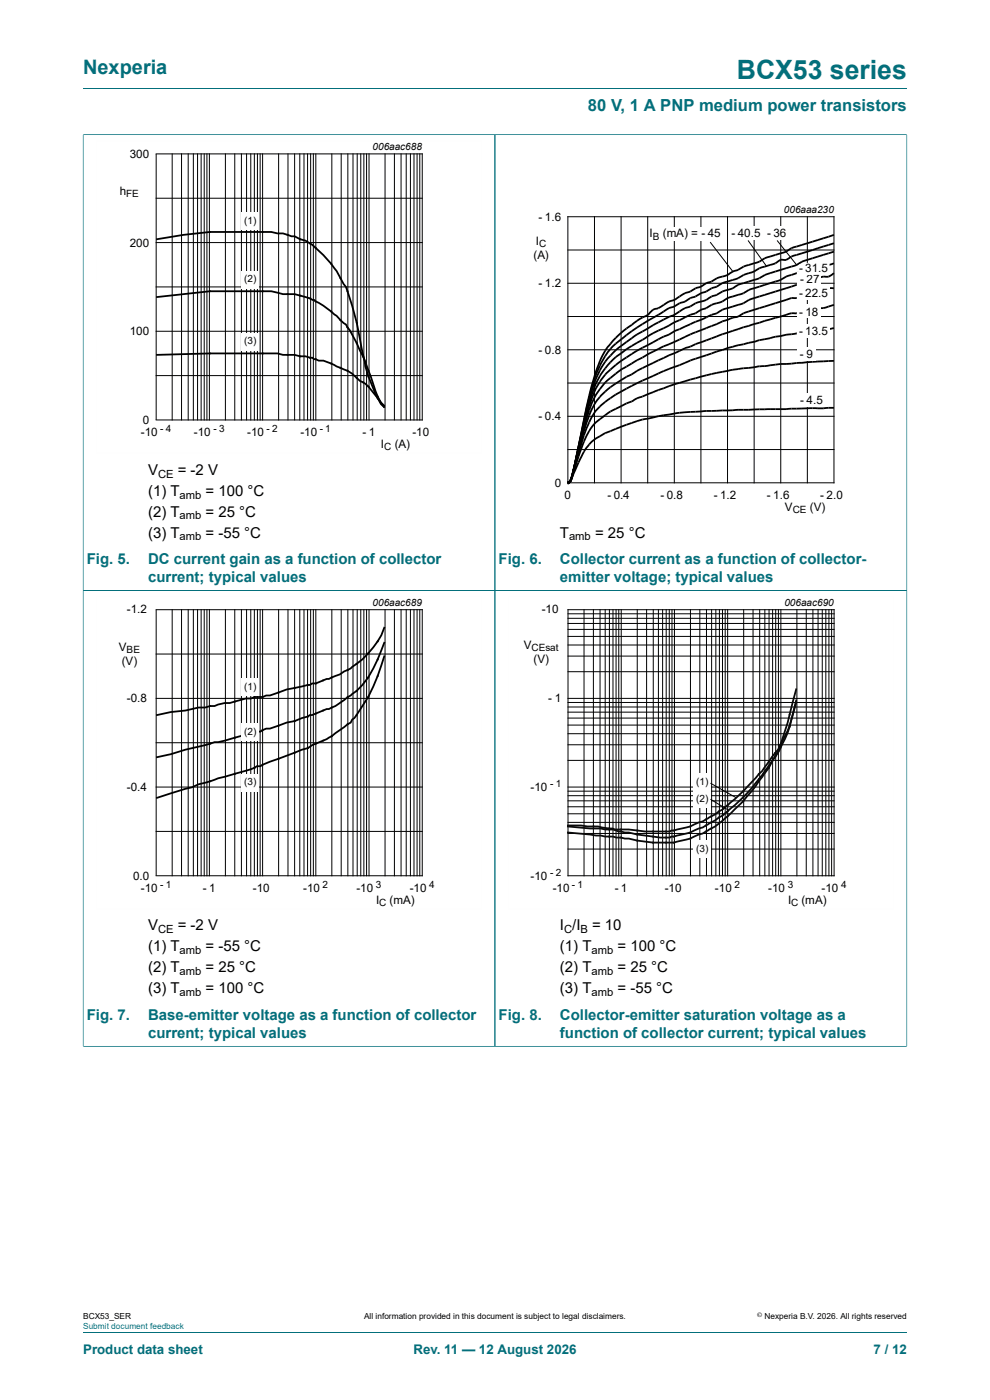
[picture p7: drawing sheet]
<svg xmlns="http://www.w3.org/2000/svg" width="210mm" height="297mm" viewBox="0 0 210 297" stroke-linecap="round" stroke-linejoin="round" font-family="sans-serif">
<path d="M17.6 18.8h174.8M17.6 28.5v96.8h87.4v-96.7h-87.4" fill="none" stroke="#036f7b" stroke-width=".21"/>
<path d="M102.3 29.8h-81.9v66.3h81.9" fill="none" stroke="#fefefe" stroke-width=".21"/>
<g fill="none" stroke="#000" stroke-width=".21">
<path d="M33.1 32.6h56.5v56.5h-56.5zM36.5 32.6v56.5M38.5 32.6v56.5M39.9 32.6v56.5M41 32.6v56.5M41.9 32.6v56.5M42.7 32.6v56.5M43.3 32.6v56.5M43.9 32.6v56.5M44.4 32.6v56.5M47.8 32.6v56.5M49.8 32.6v56.5"/>
<path d="M51.2 32.6v56.5M52.3 32.6v56.5M53.2 32.6v56.5M54 32.6v56.5M54.6 32.6v56.5M55.2 32.6v56.5M55.7 32.6v56.5M59.1 32.6v56.5M61.1 32.6v56.5M62.5 32.6v56.5M63.6 32.6v56.5M64.5 32.6v56.5"/>
<path d="M65.2 32.6v56.5M65.9 32.6v56.5M66.5 32.6v56.5M67 32.6v56.5M70.4 32.6v56.5M72.4 32.6v56.5M73.8 32.6v56.5M74.9 32.6v56.5M75.8 32.6v56.5M76.5 32.6v56.5M77.2 32.6v56.5M77.8 32.6v56.5"/>
<path d="M78.3 32.6v56.5M81.7 32.6v56.5M83.7 32.6v56.5M85.1 32.6v56.5M86.2 32.6v56.5M87.1 32.6v56.5M87.8 32.6v56.5M88.5 32.6v56.5M89 32.6v56.5M33.1 42.1h56.5M33.1 51.5h56.5M33.1 60.9h56.5"/>
<path d="M33.1 70.3h56.5M33.1 79.7h56.5"/>
</g>
<path d="M33.3 50.7a63.5 63.5 0 0 1 17.2-1.5h7.1l1.3 .3h1.1l1.8 .6h.7l1.2 .6a7.6 7.6 0 0 1 3.9 2.5 22.2 22.2 0 0 1 5.3 7.1l.5 .6a79.5 79.5 0 0 1 3.6 14.4l.3 1.2a25.7 25.7 0 0 0 2.3 7.1l.5 .9M33.3 75.3l11.2-.3h14.4l1.1 .3h2.5l1.2 .3h1.1l1.5 .3 .3 .3 1 .3h1l3.6 1.5a8.7 8.7 0 0 1 4.1 2.8 7.7 7.7 0 0 1 3.3 3.1l.5 .6M33.3 63l11.2-1.2h10.1a11.4 11.4 0 0 1 5.4 .6h1a12.4 12.4 0 0 1 5.3 1.2h.3a27.7 27.7 0 0 1 6.3 4.9l.5 .3a52.1 52.1 0 0 1 6.2 14.1 7 7 0 0 0 1.9 3.1M80.1 84.5l1.4 1.8-.7-.6z" fill="none" stroke="#000" stroke-width=".38"/>
<g fill="#fefefe">
<path d="M51.2 45.2h3.8v3.6h-3.8z"/>
<path d="M51.2 57.6h3.8v3.6h-3.8z"/>
<path d="M51.2 70.7h3.8v3.6h-3.8z"/>
</g>
<path d="M192.4 28.5v96.8h-87.4v-96.7h87.4" fill="none" stroke="#036f7b" stroke-width=".21"/>
<path d="M107.8 43.2h81.8v66.3h-81.8z" fill="none" stroke="#fff" stroke-width=".21"/>
<g fill="none" stroke="#000" stroke-width=".21">
<path d="M120.5 46h56.4v56.4h-56.4zM120.5 53h56.4M126.1 46v56.4M131.7 46v56.4M137.4 46v56.4M143 46v56.4M148.7 46v56.4M150.7 51.4l4.7 6.2M154.3 46v56.4M158.7 51.1l3.8 5.3M160 46v56.4M164.9 51.1l4.1 5.1"/>
<path d="M165.6 46v56.4M171.3 46v56.4M120.5 74.2h56.4M120.5 67.1h56.4M120.5 60.1h56.4M120.5 95.4h56.4M120.5 88.3h56.4M120.5 81.3h56.4"/>
</g>
<g fill="none" stroke="#000" stroke-width=".38">
<path d="M176.9 58a2.19 2.19 0 0 1-2.3 .7l-12.4 3.8a12 12 0 0 0-4.8 1.9l-.3 .1a14.3 14.3 0 0 0-4.5 1.6l-.5 .3-1.7 .6-7.1 3.1-1.1 .7a73.9 73.9 0 0 0-11.6 6.6 15 15 0 0 0-5.6 8.8l-1.1 4-2.4 10.2M176.9 55.9l-1.1 .3-1.8 .1-6.7 2.2-2 1-5.9 1.8-.8 .4a8.5 8.5 0 0 1-3.7 1.3l-.6 .2a7.4 7.4 0 0 1-3.4 1.5l-1.1 .7a6.2 6.2 0 0 0-2.5 1.2l-1.4 .4-3.4 1.7a95.9 95.9 0 0 0-11.6 6.8 17.4 17.4 0 0 0-5.9 10l-3.4 14.5M176.9 53.4l-6.2 1.9-2 1-5.9 1.8-1.1 .6a14.3 14.3 0 0 1-4.6 1.5l-.5 .2a7.4 7.4 0 0 1-3.4 1.5l-1.1 .6a5.9 5.9 0 0 0-2.6 1.2 7.9 7.9 0 0 0-3.3 1.4 10 10 0 0 0-3.4 1.8 54.3 54.3 0 0 0-12.2 7.4 17.8 17.8 0 0 0-5.3 9.5l-.9 3.3-2.8 12.9M176.9 51.6l-9 2.8a2.25 2.25 0 0 1-2.3 .7l-.6 .4a9.6 9.6 0 0 1-3.6 1.3l-.3 .1a8.6 8.6 0 0 1-3.4 1.4l-.3 .2a9.2 9.2 0 0 1-3.6 1.4l-.6 .2a4.9 4.9 0 0 1-2.3 1.1l-1.1 .7-1.1 .3-1.2 .7a5.9 5.9 0 0 0-2.5 1.2l-.8 .2a4.9 4.9 0 0 1-2.3 1.1 92.8 92.8 0 0 0-10.7 7 17.8 17.8 0 0 0-5.7 9.8l-1.1 4.5-2.8 13.4M176.9 49.8l-8.5 2.6-2.2 1.2a14.2 14.2 0 0 0-4.5 1.5 10.2 10.2 0 0 1-3.7 1.4l-1.4 .8a5.9 5.9 0 0 0-2.5 1.1 7.9 7.9 0 0 0-3.4 1.4l-.9 .3a4.5 4.5 0 0 1-2.3 1.1 4.9 4.9 0 0 1-2.2 1l-.6 .3a7.2 7.2 0 0 1-3.1 1.6 6.9 6.9 0 0 1-3.1 1.6l-.1 .1a5.3 5.3 0 0 1-2.7 1.9l-.8 .6a20 20 0 0 0-7.4 7.7 72.3 72.3 0 0 0-4.2 15.8l-1.7 8.3M176.9 76.6l-11.3 .6-4.2 .5a88.1 88.1 0 0 0-26.8 7.1l-.6 .4a22.5 22.5 0 0 0-7.9 4.7 18.1 18.1 0 0 0-3.4 6.9l-1.3 4.1M176.9 69.6l-10.2 1.4-6.5 1.4a108.1 108.1 0 0 0-21.7 7.4 35.8 35.8 0 0 0-11.8 7 24.6 24.6 0 0 0-4 9.3l-1.2 4.3M176.9 64.7l-2.3 .7a3.8 3.8 0 0 0-2.2 .3 6.6 6.6 0 0 0-3.4 .7 4.8 4.8 0 0 0-2.8 .6l-8.5 2.4-4.5 1.5-9 3.5a71.6 71.6 0 0 0-15.3 8.2 13 13 0 0 0-4.5 7.1l-2.8 10.3M176.9 61.2l-1.7 .1-6.2 1.9a3.5 3.5 0 0 0-2.3 .4l-9 2.8a4.7 4.7 0 0 1-2.5 1.1l-2.9 1.1a156.5 156.5 0 0 0-15.4 6.9l-.6 .4a27.1 27.1 0 0 0-8.2 5.6 16.6 16.6 0 0 0-3.7 7.3l-2.9 11.6M176.9 86.5l-21.5 .5a80.2 80.2 0 0 0-18.5 1.9 47.2 47.2 0 0 0-7.4 2.6 10.1 10.1 0 0 0-6.8 6.6l-1.4 3.3M120.6 102.4h-.1M120.6 102.3l-.1 .1"/>
<path d="M120.6 102.3h.1M120.6 102.3l.1 .1M120.7 102.3l-.1 .1M120.7 102.3h.1M120.7 102.3l-.1 .3-.1-.2M120.8 102.2l-.2 .2M120.8 102.2l-.1 .2-.1-.1M120.8 102.2l-.1 .2M120.8 102.2l-.1 .1M120.9 102.1l-.1 .1M120.9 102.1l-.1 .2M120.9 102.2h-.1"/>
<path d="M120.9 102.2l-.2 .2M120.9 102.2l-.1 .2M121 101.9l-.1 .2M121 101.8l-.2 .4M121 102l-.1 .1M121 102l-.1 .2M121 102.1l-.1 .1M121 101.8l-.1 .3M121.1 101.6l-.1 .3M121.1 101.6l-.1 .2M121.1 101.6l-.1 .4M121.1 101.8l-.2 .4"/>
<path d="M121.1 101.8l-.3 .4M121.3 101.4l-.2 .2M121.3 101.2l-.3 .6M121.3 101.3l-.2 .3M121.3 101.4l-.2 .4M121.3 101.5l-.3 .6M121.3 101.2l-.2 .4M121.4 100.9l-.3 .7M121.4 100.8l-.1 .5M121.4 100.9l-.4 1.1M121.4 100.9l-.1 .5M121.5 100.4l-.2 .8"/>
<path d="M121.5 100.4l-.1 .4M121.5 100.4l-.1 .5M121.5 100.5l-.1 .4M121.5 100.5l-.2 .9M121.6 100l-.1 .4M121.6 100l-.1 .5M121.6 100.1l-.3 1.4"/>
</g>
<g fill="#fff">
<path d="M140.8 48.2h12v2.9h-12z"/>
<path d="M157.9 48h3.1v2.9h-3.1z"/>
<path d="M163.7 48h3.1v2.9h-3.1z"/>
<path d="M169.1 83.4h5.8v2.9h-5.8z"/>
<path d="M169.1 73.6h3.9v3h-3.9z"/>
<path d="M169.1 68.7h6.9v2.9h-6.9z"/>
<path d="M169.1 64.6h5v2.9h-5z"/>
<path d="M169.1 60.6h6.9v3h-6.9z"/>
<path d="M169.1 57.7h5.1v2.9h-5.1z"/>
<path d="M169.6 56.1l6.4-1.2v3.2l-6.9 .4z"/>
</g>
<path d="M17.6 222h87.4v-96.7h-87.4v96.7" fill="none" stroke="#036f7b" stroke-width=".21"/>
<path d="M102.3 126.5h-81.9v66.3h81.9" fill="none" stroke="#fefefe" stroke-width=".21"/>
<g fill="none" stroke="#000" stroke-width=".21">
<path d="M33.1 129.3h56.5v56.5h-56.5zM33.1 138.7h56.5M36.5 129.3v56.5M38.5 129.3v56.5M39.9 129.3v56.5M41 129.3v56.5M41.9 129.3v56.5M42.7 129.3v56.5M43.3 129.3v56.5M43.9 129.3v56.5M44.4 129.3v56.5M47.8 129.3v56.5"/>
<path d="M49.8 129.3v56.5M51.2 129.3v56.5M52.3 129.3v56.5M53.2 129.3v56.5M54 129.3v56.5M54.6 129.3v56.5M55.2 129.3v56.5M55.7 129.3v56.5M59.1 129.3v56.5M61.1 129.3v56.5M62.5 129.3v56.5M63.6 129.3v56.5"/>
<path d="M64.5 129.3v56.5M65.2 129.3v56.5M65.9 129.3v56.5M66.5 129.3v56.5M67 129.3v56.5M70.4 129.3v56.5M72.4 129.3v56.5M73.8 129.3v56.5M74.9 129.3v56.5M75.8 129.3v56.5M76.5 129.3v56.5M77.2 129.3v56.5"/>
<path d="M77.8 129.3v56.5M78.3 129.3v56.5M81.7 129.3v56.5M83.7 129.3v56.5M85.1 129.3v56.5M86.2 129.3v56.5M87.1 129.3v56.5M87.8 129.3v56.5M88.5 129.3v56.5M89 129.3v56.5M33.1 148.2h56.5M33.1 157.6h56.5"/>
<path d="M33.1 167h56.5M33.1 176.4h56.5"/>
</g>
<path d="M81.5 133.2a16.9 16.9 0 0 1-8.5 9.2l-.9 .7-2.3 .9h-.5l-2.3 1h-.8l-.5 .3-1.7 .3a23.5 23.5 0 0 0-6.8 1.9h-.7l-.8 .4h-1.7l-.8 .3h-1l-3.4 .9h-1.1l-2.2 .7h-.9l-1.1 .3h-1.4l-2.8 .6-3.1 .4-2.9 .6M81.5 136.4a31.2 31.2 0 0 1-4.6 8.9l-1.7 1.6a31.4 31.4 0 0 1-5.4 3.5h-.5l-3.1 1.3h-.5l-.4 .3-2.8 1-1.7 .3-3.6 1.3h-.7l-1.3 .6h-.7l-1.3 .6h-1l-4.5 1.3-1.4 .3h-.8l-9.3 2.6-2.9 .6M81.5 139.2a38.2 38.2 0 0 1-6.3 13.1l-.5 .4-.3 .6-1.4 .9a21.5 21.5 0 0 1-6.8 3.9l-.9 .6-1.3 .3-6.8 2.6-2 .9h-.7a12.3 12.3 0 0 1-4.7 1.6l-7.7 2.3-1.4 .6-7.4 2.3" fill="none" stroke="#000" stroke-width=".38"/>
<g fill="#fefefe">
<path d="M51.2 144h3.8v3.6h-3.8z"/>
<path d="M51.2 153.6h3.8v3.6h-3.8z"/>
<path d="M51.2 164.2h3.8v3.6h-3.8z"/>
</g>
<path d="M192.4 222h-87.4v-96.7h87.4v96.7" fill="none" stroke="#036f7b" stroke-width=".21"/>
<path d="M189.6 126.5h-81.8v66.3h81.8" fill="none" stroke="#fefefe" stroke-width=".21"/>
<g fill="none" stroke="#000" stroke-width=".21">
<path d="M120.5 129.3h56.4v56.5h-56.4zM120.5 139.2h56.4M120.5 136.8h56.4M120.5 135h56.4M120.5 133.5h56.4M120.5 132.3h56.4M120.5 131.2h56.4M120.5 130.2h56.4M123.9 129.3v56.5M125.9 129.3v56.5M127.3 129.3v56.5M128.4 129.3v56.5"/>
<path d="M129.3 129.3v56.5M130 129.3v56.5M130.7 129.3v56.5M131.3 129.3v56.5M131.8 129.3v56.5M135.2 129.3v56.5M137.2 129.3v56.5M138.6 129.3v56.5M139.7 129.3v56.5M140.6 129.3v56.5M141.3 129.3v56.5M142 129.3v56.5"/>
<path d="M142.5 129.3v56.5M143.1 129.3v56.5M146.5 129.3v56.5M148.4 129.3v56.5M149.9 129.3v56.5M151 129.3v56.5M151.8 129.3v56.5M152.6 129.3v56.5M153.3 129.3v56.5M153.8 129.3v56.5M154.4 129.3v56.5M157.7 129.3v56.5"/>
<path d="M159.7 129.3v56.5M161.1 129.3v56.5M162.2 129.3v56.5M163.1 129.3v56.5M163.9 129.3v56.5M164.5 129.3v56.5M165.1 129.3v56.5M165.6 129.3v56.5M169 129.3v56.5M171 129.3v56.5M172.4 129.3v56.5M173.5 129.3v56.5"/>
<path d="M174.4 129.3v56.5M175.2 129.3v56.5M175.8 129.3v56.5M176.4 129.3v56.5M120.5 158h56.4M120.5 155.6h56.4M120.5 153.8h56.4M120.5 152.3h56.4M120.5 151.1h56.4M120.5 150h56.4M120.5 149h56.4M120.5 148.2h56.4"/>
<path d="M120.5 142.5h56.4M120.5 176.8h56.4M120.5 174.5h56.4M120.5 172.6h56.4M120.5 171.1h56.4M120.5 169.9h56.4M120.5 168.8h56.4M120.5 167.8h56.4M120.5 167h56.4M120.5 161.3h56.4M120.5 180.1h56.4"/>
</g>
<path d="M165.6 158a32.3 32.3 0 0 1-4.6 7.7 34.4 34.4 0 0 1-7.2 7.9l-.5 .4a9.6 9.6 0 0 1-2.9 2l-1.4 .8-.8 .2a18.5 18.5 0 0 1-6.1 1.8 34.5 34.5 0 0 1-8.7-.9l-12.9-1.3M165.6 158a7.4 7.4 0 0 1-1.8 2.6l-.7 1a53.1 53.1 0 0 1-8.8 9.2 27.3 27.3 0 0 1-5.3 3.5l-.8 .2a16.4 16.4 0 0 1-5.8 1.7l-.3 .2h-.4a64.2 64.2 0 0 1-9.2-.4h-2l-.6-.2a70.1 70.1 0 0 0-9.4-.7M168.9 146.2l-1.8 7.1-1.5 4.7M168.9 148.6l-.7 2.8a27.1 27.1 0 0 1-5.1 11.1 45.3 45.3 0 0 1-9.8 10.5l-.8 .4a22.5 22.5 0 0 1-7.9 3.6l-2.2 .5-.3 .2h-.8a69.4 69.4 0 0 1-9.6-1.3h-.5a3.9 3.9 0 0 0-2.8-.4l-1-.2h-2.2l-4.7-.5M168.9 149a27 27 0 0 1-3.3 9" fill="none" stroke="#09090a" stroke-width=".38"/>
<g fill="#fefefe">
<path d="M147.1 164.1h3.8v3.7h-3.8z"/>
<path d="M147.1 167.7h3.8v3.7h-3.8z"/>
<path d="M147.1 178.3h3.8v3.7h-3.8z"/>
</g>
<path d="M150.7 166.1l5.4 3.1M150.7 169.6l3.9 2.3" fill="none" stroke="#000" stroke-width=".21"/>
<path d="M17.6 28.6v193.3M17.7 28.6h174.6M105 28.6v193.3M192.4 28.6v193.3M17.7 125.3h174.6M17.7 222h174.6M17.6 282.6h174.8" fill="none" stroke="#036f7b" stroke-width=".21"/>
<text font-size="5.6" fill="#036f7b" x="156.3" y="16.8">BCX53 series</text>
<text font-size="4.2" fill="#036f7b" x="17.6" y="15.6">Nexperia</text>
<text font-size="3.5" fill="#036f7b" x="124.7" y="23.7">80 V, 1 A PNP medium power transistors</text>
<g font-size="3.2">
<text x="31.4" y="100.7">V</text>
<text x="37.7" y="100.7">= -2 V</text>
<text x="31.4" y="105.1">(1) T</text>
<text x="43.6" y="105.1">= 100 °C</text>
<text x="31.4" y="109.6">(2) T</text>
<text x="43.6" y="109.6">= 25 °C</text>
<text x="31.4" y="114">(3) T</text>
<text x="43.6" y="114">= -55 °C</text>
<text x="118.8" y="114">T</text>
<text x="126.2" y="114">= 25 °C</text>
<text x="31.4" y="197.4">V</text>
<text x="37.7" y="197.4">= -2 V</text>
<text x="118.8" y="197.4">I /I</text>
<text x="125.6" y="197.4">= 10</text>
<text x="31.4" y="201.8">(1) T</text>
<text x="43.6" y="201.8">= -55 °C</text>
<text x="118.8" y="201.8">(1) T</text>
<text x="131" y="201.8">= 100 °C</text>
<text x="31.4" y="206.3">(2) T</text>
<text x="43.6" y="206.3">= 25 °C</text>
<text x="118.8" y="206.3">(2) T</text>
<text x="131" y="206.3">= 25 °C</text>
<text x="31.4" y="210.7">(3) T</text>
<text x="43.6" y="210.7">= 100 °C</text>
<text x="118.8" y="210.7">(3) T</text>
<text x="131" y="210.7">= -55 °C</text>
</g>
<g font-size="3.2" fill="#036f7b">
<text x="18.4" y="119.6">Fig. 5.</text>
<text x="31.4" y="119.6">DC current gain as a function of collector</text>
<text x="105.8" y="119.6">Fig. 6.</text>
<text x="118.8" y="119.6">Collector current as a function of collector-</text>
<text x="31.4" y="123.4">current; typical values</text>
<text x="118.8" y="123.4">emitter voltage; typical values</text>
<text x="18.4" y="216.3">Fig. 7.</text>
<text x="31.4" y="216.3">Base-emitter voltage as a function of collector</text>
<text x="31.4" y="220.1">current; typical values</text>
<text x="105.8" y="216.3">Fig. 8.</text>
<text x="118.8" y="216.3">Collector-emitter saturation voltage as a</text>
<text x="118.8" y="220.1">function of collector current; typical values</text>
</g>
<g font-size="2.8" fill="#036f7b">
<text x="17.6" y="287.2">Product data sheet</text>
<text x="87.7" y="287.2">Rev. 11 — 12 August 2026</text>
<text x="185.3" y="287.2">7 / 12</text>
</g>
<g font-size="2.5">
<text x="27.5" y="33.4">300</text>
<text x="25.4" y="41.4">h</text>
<text x="114.2" y="46.8">- 1.6</text>
<text x="27.5" y="52.3">200</text>
<text x="113.7" y="51.9">I</text>
<text x="137.8" y="50.4">I</text>
<text x="140.6" y="50.4">(</text>
<text x="141.4" y="50.4">m</text>
<text x="143.5" y="50.4">A) =</text>
<text x="148.8" y="50.4">- 45</text>
<text x="155.1" y="50.4">- 40.5</text>
<text x="162.8" y="50.4">-</text>
<text x="164.1" y="50.4">36</text>
<text x="113.2" y="54.9">(A)</text>
<text x="169.5" y="57.8">- 31.</text>
<text x="174.2" y="57.8">5</text>
<text x="114.2" y="60.9">- 1.2</text>
<text x="169.5" y="63">- 22.5</text>
<text x="169.7" y="60.1">- 27</text>
<text x="27.5" y="71.1">100</text>
<text x="169.5" y="71.1">- 13.5</text>
<text x="169.5" y="67">- 18</text>
<text x="114.2" y="75">- 0.8</text>
<text x="169.7" y="76">- 9</text>
<text x="30.3" y="89.9">0</text>
<text x="114.2" y="89.2">- 0.4</text>
<text x="169.7" y="85.7">- 4.5</text>
<text x="29.9" y="92.4">-10</text>
<text x="41.1" y="92.4">-10</text>
<text x="52.4" y="92.4">-10</text>
<text x="63.7" y="92.4">-10</text>
<text x="76.9" y="92.4">- 1</text>
<text x="80.8" y="95">I</text>
<text x="83.7" y="95">(A)</text>
<text x="87.5" y="92.4">-10</text>
<text x="117.7" y="103.3">0</text>
<text x="119.8" y="105.8">0</text>
<text x="128.8" y="105.8">- 0.4</text>
<text x="140.1" y="105.8">- 0.8</text>
<text x="151.4" y="105.8">- 1.2</text>
<text x="162.7" y="105.8">- 1.6</text>
<text x="174" y="105.8">- 2.0</text>
<text x="166.5" y="108.4">V</text>
<text x="171.8" y="108.4">(V)</text>
<text x="26.9" y="130.1">-1.2</text>
<text x="114.9" y="130.1">-10</text>
<text x="111.1" y="137.7">V</text>
<text x="25.2" y="138.1">V</text>
<text x="25.8" y="141">(V)</text>
<text x="113.2" y="140.7">(V)</text>
<text x="26.9" y="149">-0.8</text>
<text x="116.3" y="149">- 1</text>
<text x="26.9" y="167.8">-0.4</text>
<text x="112.6" y="167.8">-10</text>
<text x="28.2" y="186.6">0.0</text>
<text x="29.9" y="189.1">-10</text>
<text x="43" y="189.1">- 1</text>
<text x="53.6" y="189.1">-10</text>
<text x="64.3" y="189.1">-10</text>
<text x="75.6" y="189.1">-10</text>
<text x="79.8" y="191.7">I</text>
<text x="82.6" y="191.7">(mA)</text>
<text x="86.9" y="189.1">-10</text>
<text x="112.6" y="186.6">-10</text>
<text x="117.2" y="189.1">-10</text>
<text x="130.4" y="189.1">- 1</text>
<text x="141" y="189.1">-10</text>
<text x="151.7" y="189.1">-10</text>
<text x="163" y="189.1">-10</text>
<text x="167.2" y="191.7">I</text>
<text x="170" y="191.7">(mA)</text>
<text x="174.3" y="189.1">-10</text>
</g>
<g font-size="2.4">
<text x="33.5" y="101.3">CE</text>
<text x="38.1" y="105.8">amb</text>
<text x="38.1" y="110.2">amb</text>
<text x="38.1" y="114.6">amb</text>
<text x="120.7" y="114.6">amb</text>
<text x="33.5" y="198">CE</text>
<text x="38.1" y="202.4">amb</text>
<text x="119.7" y="198">C</text>
<text x="123.1" y="198">B</text>
<text x="125.5" y="202.4">amb</text>
<text x="38.1" y="206.9">amb</text>
<text x="125.5" y="206.9">amb</text>
<text x="38.1" y="211.3">amb</text>
<text x="125.5" y="211.3">amb</text>
</g>
<g font-size="2.1">
<text x="79" y="31.8">006aac688</text>
<text x="26.8" y="41.9">FE</text>
<text x="51.8" y="47.5">(1)</text>
<text x="166.2" y="45.2">006aaa230</text>
<text x="114.4" y="52.3">C</text>
<text x="138.5" y="50.9">B</text>
<text x="51.8" y="59.9">(2)</text>
<text x="51.8" y="73">(3)</text>
<text x="34" y="91.7">- 4</text>
<text x="45.3" y="91.7">- 3</text>
<text x="56.6" y="91.7">- 2</text>
<text x="67.9" y="91.7">- 1</text>
<text x="81.5" y="95.5">C</text>
<text x="168.2" y="108.8">CE</text>
<text x="79" y="128.5">006aac689</text>
<text x="166.4" y="128.5">006aac690</text>
<text x="26.8" y="138.6">BE</text>
<text x="112.7" y="138.2">CEsat</text>
<text x="51.8" y="146.3">(1)</text>
<text x="51.8" y="155.9">(2)</text>
<text x="51.8" y="166.5">(3)</text>
<text x="116.7" y="167">- 1</text>
<text x="147.7" y="166.5">(1)</text>
<text x="147.7" y="170.1">(2)</text>
<text x="116.7" y="185.8">- 2</text>
<text x="147.7" y="180.7">(3)</text>
<text x="34" y="188.4">- 1</text>
<text x="68.4" y="188.4">2</text>
<text x="79.7" y="188.4">3</text>
<text x="91" y="188.4">4</text>
<text x="121.3" y="188.4">- 1</text>
<text x="155.8" y="188.4">2</text>
<text x="167.1" y="188.4">3</text>
<text x="178.4" y="188.4">4</text>
<text x="80.4" y="192.2">C</text>
<text x="167.8" y="192.2">C</text>
</g>
<g font-size="1.8">
<text x="17.6" y="279.9">BCX53_SER</text>
<text x="77.2" y="279.9">All information provided in this document is subject to legal disclaimers.</text>
<text x="162.2" y="279.9">Nexperia B.V. 2026. All rights reserved</text>
</g>
<text font-size="1.8" fill="#00f" x="17.6" y="282">Submit document feedback</text>
<text font-size="1.4" x="160.6" y="279.4">©</text>
</svg>
